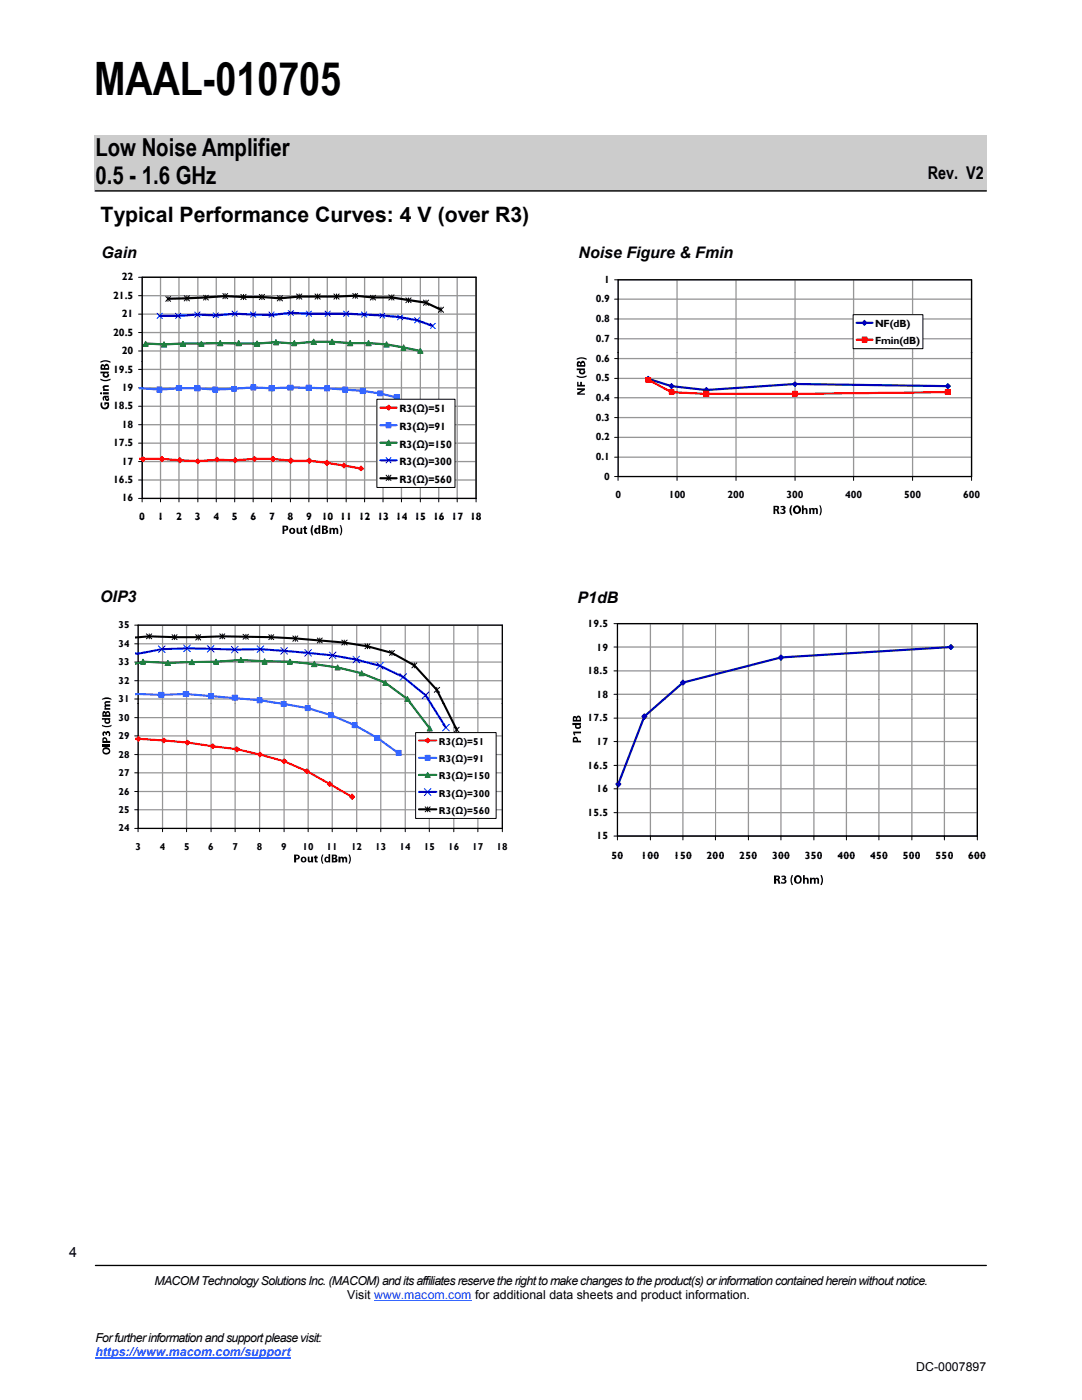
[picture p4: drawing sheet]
<svg xmlns="http://www.w3.org/2000/svg" width="216mm" height="279mm" viewBox="0 0 216 279" stroke-linecap="round" stroke-linejoin="round" font-family="sans-serif">
<path d="M18.8 26.9h178v11.3h-178z" fill-rule="evenodd" fill="#ccc"/>
<path d="M19 38.1h177.8" fill="none" stroke="#000" stroke-width=".26"/>
<g fill="#fff">
<path d="M6.9 247.1h9.6v6.3h-9.6z" fill-rule="evenodd"/>
<path d="M6.9 247.3h9.5v6.4h-9.5z" fill-rule="evenodd"/>
</g>
<path d="M19 252.6h177.8" fill="none" stroke="#000" stroke-width=".26"/>
<path d="M74.7 259.7h19.4" fill="none" stroke="#06f" stroke-width=".2"/>
<path d="M19 271.1h39" fill="none" stroke="#06f" stroke-width=".25"/>
<path d="M6.9 247.3h9.5v6.3h-9.5z" fill-rule="evenodd" fill="#fff"/>
<path d="M123.4 59.7h70.5M123.4 55.8h70.5v14.6M135.1 55.8v14.6M146.9 55.8v14.6M158.7 55.8v14.6M170.4 55.8v14.6M182.1 55.8v14.6M123.4 67.6h70.5M123.4 63.7h70.5" fill="none" stroke="#969696" stroke-width=".26"/>
<path d="M123.4 70.4v-14.6h70.5v14.6" fill="none" stroke="#000" stroke-width=".26"/>
<path d="M122.7 55.8h.7v14.6M122.7 59.7h.7M122.7 67.6h.7M122.7 63.7h.7" fill="none" stroke="#000" stroke-width=".2"/>
<path d="M170.3 62.8h13.9v6.8h-13.9z" fill-rule="evenodd" fill="#fff"/>
<path d="M170.3 62.8h13.9v6.8h-13.9z" fill="none" stroke="#000" stroke-width=".2"/>
<path d="M171 64.4h3.1" fill="none" stroke="#000080" stroke-width=".43"/>
<path d="M172.5 63.9l.5 .5-.5 .6-.4-.6z" fill-rule="evenodd" fill="#000080"/>
<path d="M172.5 63.9l.5 .5-.5 .6-.4-.6z" fill="none" stroke="#000080" stroke-width=".2"/>
<path d="M171 67.8h3.1" fill="none" stroke="#f00" stroke-width=".43"/>
<path d="M172.1 67.3h.9v1h-.9z" fill-rule="evenodd" fill="#f00"/>
<path d="M172.1 67.3h.9v1h-.9z" fill="none" stroke="#f00" stroke-width=".2"/>
<path d="M123.4 79.4h70.5M123.4 75.5h70.5M123.4 71.6h70.5M135.1 70.3v24.8M146.9 70.3v24.8M158.7 70.3v24.8M170.4 70.3v24.8M182.1 70.3v24.8M193.9 70.3v24.8M123.4 91.3h70.5M123.4 87.3h70.5M123.4 83.3h70.5" fill="none" stroke="#969696" stroke-width=".26"/>
<path d="M123.4 70.3v24.8h70.5v-24.8" fill="none" stroke="#000" stroke-width=".26"/>
<g fill="none" stroke="#000" stroke-width=".2">
<path d="M122.7 79.4h.7M122.7 75.5h.7M122.7 71.6h.7M123.4 70.3v25.6M122.7 95.1h71.2v.8M122.7 91.3h.7M122.7 87.3h.7M122.7 83.3h.7M135.1 95.1v.8M146.9 95.1v.8M158.7 95.1v.8M170.4 95.1v.8"/>
<path d="M182.1 95.1v.8"/>
</g>
<path d="M129.4 75.6l4.6 1.5 7 .7 17.7-1.2 30.5 .5" fill="none" stroke="#000080" stroke-width=".43"/>
<path d="M129.4 75.8l4.6 2.5 7 .3h17.7l30.5-.3" fill="none" stroke="#f00" stroke-width=".43"/>
<path d="M129.4 75.1l.5 .5-.5 .4-.6-.4z" fill-rule="evenodd" fill="#000080"/>
<path d="M129.4 75.1l.5 .5-.5 .4-.6-.4z" fill="none" stroke="#000080" stroke-width=".2"/>
<path d="M134 76.6l.5 .5-.5 .5-.4-.5z" fill-rule="evenodd" fill="#000080"/>
<path d="M134 76.6l.5 .5-.5 .5-.4-.5z" fill="none" stroke="#000080" stroke-width=".2"/>
<path d="M141 77.3l.5 .5-.5 .6-.6-.6z" fill-rule="evenodd" fill="#000080"/>
<path d="M141 77.3l.5 .5-.5 .6-.6-.6z" fill="none" stroke="#000080" stroke-width=".2"/>
<path d="M158.2 76.6l.5-.4 .4 .4-.4 .6z" fill-rule="evenodd" fill="#000080"/>
<path d="M158.2 76.6l.5-.4 .4 .4-.4 .6z" fill="none" stroke="#000080" stroke-width=".2"/>
<path d="M189.2 76.6l.5 .5-.5 .5-.5-.5z" fill-rule="evenodd" fill="#000080"/>
<path d="M189.2 76.6l.5 .5-.5 .5-.5-.5z" fill="none" stroke="#000080" stroke-width=".2"/>
<path d="M128.8 75.4h1.1v.9h-1.1z" fill-rule="evenodd" fill="#f00"/>
<path d="M128.8 75.4h1.1v.9h-1.1z" fill="none" stroke="#f00" stroke-width=".2"/>
<path d="M133.6 77.8h.9v.9h-.9z" fill-rule="evenodd" fill="#f00"/>
<path d="M133.6 77.8h.9v.9h-.9z" fill="none" stroke="#f00" stroke-width=".2"/>
<path d="M140.4 78.1h1.1v1h-1.1z" fill-rule="evenodd" fill="#f00"/>
<path d="M140.4 78.1h1.1v1h-1.1z" fill="none" stroke="#f00" stroke-width=".2"/>
<path d="M158.2 78.1h.9v1h-.9z" fill-rule="evenodd" fill="#f00"/>
<path d="M158.2 78.1h.9v1h-.9z" fill="none" stroke="#f00" stroke-width=".2"/>
<path d="M188.7 77.8h1v.9h-1z" fill-rule="evenodd" fill="#f00"/>
<path d="M188.7 77.8h1v.9h-1z" fill="none" stroke="#f00" stroke-width=".2"/>
<g fill="#000">
<path d="M115.1 74.9a2.03 2.03 0 0 0 2 0v.3a1.92 1.92 0 0 1-2 0zM115.2 76.2h.2v.6h.4v-.6h.3v.6h.6v.4h-1.5zM115.2 77.5h1.5v.3l-1.1 .7h1.1v.3h-1.5v-.4l1.1-.6h-1.1zM115.1 71.6a2.04 2.04 0 0 1 2 0v.2a2.02 2.02 0 0 0-2 0zM155.7 101h.3a.52 .52 0 0 1 .8 .4l-.4 .3 .2 .1a.54 .54 0 0 1 0 .7 .54 .54 0 0 1-.7 0h-.2v-.3l.5 .1 .2-.2-.1-.3h-.3v-.2l.3-.1v-.2h-.5zM157.9 100.9h.3a1.99 1.99 0 0 0 0 2h-.3a1.5 1.5 0 0 1 0-2zM160 100.9h.4v.7l.3-.2 .4 .2 .1 1h-.4v-.7l-.2-.3-.2 .2v.8h-.4zM161.5 101.4h.3v.2l.4-.2 .2 .2 .2-.2h.4l.2 .4v.8h-.3v-.9l-.2-.1-.2 .1v.9h-.3v-.7l-.2-.3-.2 .2v.8h-.3zM163.5 100.9h.2a1.91 1.91 0 0 1 0 2h-.2a2.04 2.04 0 0 0 0-2z"/>
<path d="M115.1 73.5h1.6l-.1 .4a.56 .56 0 0 1-.4 .9 .56 .56 0 0 1-.5-.9h-.6zM115.9 74l.1 .4 .4-.1a.31 .31 0 0 0-.1-.4 .31 .31 0 0 0-.4 .1z"/>
<path d="M115.2 72.3l.3-.2 .4 .2a.47 .47 0 0 1 .5-.3 .47 .47 0 0 1 .4 .6l-.1 .6h-1.5zM115.5 72.5l-.1 .4h.4l-.1-.4zM116.2 72.5l-.2 .4 .6-.1-.2-.3z"/>
<path d="M154.4 101h.4a.48 .48 0 0 1 .7 .2 .48 .48 0 0 1-.3 .6l.4 .8h-.4l-.2-.6-.2-.1-.1 .7h-.3zM154.7 101.2v.4l.4-.1v-.2z"/>
<path d="M158.2 101.8a.85 .85 0 0 1 1.7 0 .85 .85 0 0 1-1.7 0zM158.9 101.3a.52 .52 0 0 0-.2 .6 .52 .52 0 0 0 .4 .4 .56 .56 0 0 0 .3-.6 .56 .56 0 0 0-.3-.5z"/>
</g>
<path d="M27.6 124.8h72.7v15.6h-72.7z" fill="#fff"/>
<g fill="none" stroke="#969696" stroke-width=".25">
<path d="M27.6 139.5h72.7M27.6 135.9h72.7M27.6 132.2h72.7M27.6 128.5h72.7M27.6 124.8h72.7M32.4 124.8v15.7M37.2 124.8v15.7M42.1 124.8v15.7M46.9 124.8v15.7M51.8 124.8v15.7M56.7 124.8v15.7M61.5 124.8v15.7"/>
<path d="M66.3 124.8v15.7M71.2 124.8v15.7M76 124.8v15.7M80.9 124.8v15.7M85.7 124.8v15.7M90.6 124.8v15.7M95.4 124.8v15.7M100.3 124.8v15.7"/>
</g>
<path d="M27.6 140.5v-15.7h72.7v15.7" fill="none" stroke="#000" stroke-width=".25"/>
<path d="M26.9 124.8h.7v15.7M26.9 139.5h.7M26.9 135.9h.7M26.9 132.2h.7M26.9 128.5h.7" fill="none" stroke="#000" stroke-width=".2"/>
<path d="M26.9 138.6l5.3 .1 4.9-.2 14.7 1.3 4.6 .7" fill="none" stroke="#3365ff" stroke-width=".41"/>
<path d="M26.9 132.5l1.6-.4 5 .2 9.6-.2 5-.4 4.7 .3a74 74 0 0 1 19.4 2.4l4.7 1.9 4.4 3.2 .7 1" fill="none" stroke="#008000" stroke-width=".41"/>
<path d="M26.9 130.4l.7 .1 4.7-.9 5-.2 9.5 .3 5.2-.1 14.4 1.2 4.7 .9 4.7 1.2 4.7 2.2 4.4 3.7 1.1 1.7" fill="none" stroke="#00f" stroke-width=".41"/>
<path d="M26.9 127.3l2.9-.3 9.8 .2a198.1 198.1 0 0 1 29.1 1.1l4.6 .7 4.9 1.3 4.5 2.5 4.5 4.9 1.4 2.8" fill="none" stroke="#000" stroke-width=".41"/>
<path d="M31.7 138.2h1v1h-1z" fill-rule="evenodd" fill="#3365ff"/>
<path d="M31.7 138.2h1v1h-1z" fill="none" stroke="#3365ff" stroke-width=".2"/>
<path d="M36.6 138h1.1v1h-1.1z" fill-rule="evenodd" fill="#3365ff"/>
<path d="M36.6 138h1.1v1h-1.1z" fill="none" stroke="#3365ff" stroke-width=".2"/>
<path d="M41.6 138.4h1v1h-1z" fill-rule="evenodd" fill="#3365ff"/>
<path d="M41.6 138.4h1v1h-1z" fill="none" stroke="#3365ff" stroke-width=".2"/>
<path d="M46.3 138.8h1.1v1h-1.1z" fill-rule="evenodd" fill="#3365ff"/>
<path d="M46.3 138.8h1.1v1h-1.1z" fill="none" stroke="#3365ff" stroke-width=".2"/>
<path d="M51.3 139.3h1v1h-1z" fill-rule="evenodd" fill="#3365ff"/>
<path d="M51.3 139.3h1v1h-1z" fill="none" stroke="#3365ff" stroke-width=".2"/>
<path d="M56.1 140h1v.5h-1z" fill-rule="evenodd" fill="#3365ff"/>
<path d="M56.1 140.5v-.5h1v.5" fill="none" stroke="#3365ff" stroke-width=".2"/>
<path d="M28.5 131.6l.5 1h-1z" fill="#008000"/>
<path d="M28.5 131.6l.5 1h-1z" fill="none" stroke="#008000" stroke-width=".2"/>
<path d="M33.5 131.8l.5 1h-1.1z" fill="#008000"/>
<path d="M33.5 131.8l.5 1h-1.1z" fill="none" stroke="#008000" stroke-width=".2"/>
<path d="M38.3 131.7l.5 .9h-1.1z" fill="#008000"/>
<path d="M38.3 131.7l.5 .9h-1.1z" fill="none" stroke="#008000" stroke-width=".2"/>
<path d="M43.1 131.6l.5 1h-1z" fill="#008000"/>
<path d="M43.1 131.6l.5 1h-1z" fill="none" stroke="#008000" stroke-width=".2"/>
<path d="M48.1 131.2l.5 1h-1z" fill="#008000"/>
<path d="M48.1 131.2l.5 1h-1z" fill="none" stroke="#008000" stroke-width=".2"/>
<path d="M52.8 131.5l.5 1.1h-1z" fill="#008000"/>
<path d="M52.8 131.5l.5 1.1h-1z" fill="none" stroke="#008000" stroke-width=".2"/>
<path d="M57.9 131.6l.5 1h-1z" fill="#008000"/>
<path d="M57.9 131.6l.5 1h-1z" fill="none" stroke="#008000" stroke-width=".2"/>
<path d="M62.7 132l.5 1.1h-1z" fill="#008000"/>
<path d="M62.7 132l.5 1.1h-1z" fill="none" stroke="#008000" stroke-width=".2"/>
<path d="M67.4 132.7l.5 1h-1z" fill="#008000"/>
<path d="M67.4 132.7l.5 1h-1z" fill="none" stroke="#008000" stroke-width=".2"/>
<path d="M72.2 133.9l.5 1h-1z" fill="#008000"/>
<path d="M72.2 133.9l.5 1h-1z" fill="none" stroke="#008000" stroke-width=".2"/>
<path d="M76.9 135.8l.5 1h-1z" fill="#008000"/>
<path d="M76.9 135.8l.5 1h-1z" fill="none" stroke="#008000" stroke-width=".2"/>
<path d="M81.3 139l.6 1h-1.1z" fill="#008000"/>
<path d="M81.3 139l.6 1h-1.1z" fill="none" stroke="#008000" stroke-width=".2"/>
<g fill="none" stroke="#00f" stroke-width=".2">
<path d="M31.6 128.9l.7 .7M32.3 129.6l.6 .6M32.3 129.6l-.7 .6M32.9 128.9l-.6 .7M36.7 128.8l.6 .6M37.3 129.4l.7 .7M37.3 129.4l-.6 .7M38 128.8l-.7 .6M41.4 128.8l.6 .7M42 129.5l.7 .7M42 129.5l-.6 .7M42.7 128.8l-.7 .7"/>
<path d="M46.2 129l1.3 1.3M47.5 129l-1.3 1.3M51.3 128.9l1.3 1.3M52.6 128.9l-1.3 1.3M56 129.2l.7 .7M56.7 129.9l.7 .7M56.7 129.9l-.7 .7M57.4 129.2l-.7 .7M60.8 129.7l1.4 1.3M62.2 129.7l-1.4 1.3M65.7 130.2l.7 .6M66.4 130.8l.6 .7"/>
<path d="M66.4 130.8l-.7 .7M67 130.2l-.6 .6M70.4 131l.7 .7M71.1 131.7l.7 .6M71.1 131.7l-.7 .6M71.8 131l-.7 .7M75.2 132.2l1.3 1.4M76.5 132.2l-1.3 1.4M79.8 134.5l.7 .6M80.5 135.1l.6 .7M80.5 135.1l-.7 .7M81.1 134.5l-.6 .6"/>
<path d="M84.3 138.1l1.3 1.3M85.6 138.1l-1.3 1.3"/>
</g>
<g fill="none" stroke="#000" stroke-width=".2">
<path d="M29.2 126.5l.6 .5M29.8 127l.5 .5M29.8 127l-.6 .5M29.8 126.5v1M30.3 126.5l-.5 .5M34.3 126.7l1 1M34.8 126.7v1M35.3 126.7l-1 1M39.1 126.7l.5 .5M39.6 127.2l.5 .6M39.6 127.2l-.5 .6M39.6 126.7v1.1"/>
<path d="M40.1 126.7l-.5 .5M43.9 126.5l1 1M44.4 126.5v1M44.9 126.5l-1 1M48.5 126.6l.6 .5M49.1 127.1l.5 .5M49.1 127.1l-.6 .5M49.1 126.6v1M49.6 126.6l-.5 .5M53.6 126.7l1 1M54.1 126.7v1M54.6 126.7l-1 1"/>
<path d="M58.4 126.9l.5 .5M58.9 127.4l.5 .6M58.9 127.4l-.5 .6M58.9 126.9v1.1M59.4 126.9l-.5 .5M63.3 127.3l.5 .5M63.8 127.8l.5 .5M63.8 127.8l-.5 .5M63.8 127.3v1M64.3 127.3l-.5 .5M68.2 127.8l.5 .5M68.7 128.3l.6 .5"/>
<path d="M68.7 128.3l-.5 .5M68.7 127.8v1M69.3 127.8l-.6 .5M72.8 128.5l.5 .5M73.3 129l.5 .5M73.3 129l-.5 .5M73.3 128.5v1M73.8 128.5l-.5 .5M77.7 129.8l.5 .5M78.2 130.3l.5 .5M78.2 130.3l-.5 .5M78.2 129.8v1"/>
<path d="M78.7 129.8l-.5 .5M82.2 132.3l.5 .5M82.7 132.8l.5 .5M82.7 132.8l-.5 .5M82.7 132.3v1M83.2 132.3l-.5 .5M86.7 137.2l.5 .5M87.2 137.7l.6 .5M87.2 137.7l-.5 .5M87.2 137.2v1M87.8 137.2l-.6 .5M26.9 158h.7"/>
<path d="M26.9 154.3h.7M26.9 150.6h.7M26.9 146.9h.7M26.9 143.2h.7M27.6 140.4v25.6M26.9 165.4h73.4v.6M26.9 161.6h.7M32.4 165.4v.6M37.2 165.4v.6M42.1 165.4v.6M46.9 165.4v.6M51.8 165.4v.6"/>
<path d="M56.7 165.4v.6M61.5 165.4v.6M66.3 165.4v.6M71.2 165.4v.6M76 165.4v.6M80.9 165.4v.6M85.7 165.4v.6M90.6 165.4v.6M95.4 165.4v.6"/>
</g>
<g fill="none" stroke="#969696" stroke-width=".25">
<path d="M27.6 158h72.7M27.6 154.3h72.7M27.6 150.6h72.7M27.6 146.9h72.7M27.6 143.2h72.7M32.4 140.4v25M37.2 140.4v25M42.1 140.4v25M46.9 140.4v25M51.8 140.4v25M56.7 140.4v25M61.5 140.4v25"/>
<path d="M66.3 140.4v25M71.2 140.4v25M76 140.4v25M80.9 140.4v25M85.7 140.4v25M90.6 140.4v25M95.4 140.4v25M100.3 140.4v25M27.6 161.6h72.7"/>
</g>
<path d="M27.6 140.4v25h72.7v-25" fill="none" stroke="#000" stroke-width=".25"/>
<path d="M26.9 147.5a128.8 128.8 0 0 1 15.6 1.5l4.8 .5 4.6 1.1 4.8 1.3 4.6 2 9 5.2" fill="none" stroke="#f00" stroke-width=".41"/>
<path d="M55.8 140.4a45.4 45.4 0 0 1 23.8 10" fill="none" stroke="#3365ff" stroke-width=".41"/>
<path d="M81.9 140.4l3.9 5" fill="none" stroke="#008000" stroke-width=".41"/>
<path d="M85.9 140.4l3.1 4.8" fill="none" stroke="#00f" stroke-width=".41"/>
<path d="M88.5 140.4l2.6 5.2" fill="none" stroke="#000" stroke-width=".41"/>
<path d="M27.6 147l.5 .5-.5 .5-.5-.5z" fill-rule="evenodd" fill="#f00"/>
<path d="M27.6 147l.5 .5-.5 .5-.5-.5z" fill="none" stroke="#f00" stroke-width=".2"/>
<path d="M32.7 147.3l.5 .5-.5 .5-.5-.5z" fill-rule="evenodd" fill="#f00"/>
<path d="M32.7 147.3l.5 .5-.5 .5-.5-.5z" fill="none" stroke="#f00" stroke-width=".2"/>
<path d="M36.9 148.2l.5-.5 .5 .5-.5 .5z" fill-rule="evenodd" fill="#f00"/>
<path d="M36.9 148.2l.5-.5 .5 .5-.5 .5z" fill="none" stroke="#f00" stroke-width=".2"/>
<path d="M42 149l.5-.5 .5 .5-.5 .5z" fill-rule="evenodd" fill="#f00"/>
<path d="M42 149l.5-.5 .5 .5-.5 .5z" fill="none" stroke="#f00" stroke-width=".2"/>
<path d="M47.3 149l.5 .5-.5 .6-.5-.6z" fill-rule="evenodd" fill="#f00"/>
<path d="M47.3 149l.5 .5-.5 .6-.5-.6z" fill="none" stroke="#f00" stroke-width=".2"/>
<path d="M51.9 150.1l.5 .5-.5 .5-.5-.5z" fill-rule="evenodd" fill="#f00"/>
<path d="M51.9 150.1l.5 .5-.5 .5-.5-.5z" fill="none" stroke="#f00" stroke-width=".2"/>
<path d="M56.7 151.4l.6 .5-.6 .5-.5-.5z" fill-rule="evenodd" fill="#f00"/>
<path d="M56.7 151.4l.6 .5-.6 .5-.5-.5z" fill="none" stroke="#f00" stroke-width=".2"/>
<path d="M60.8 153.9l.5-.5 .4 .5-.4 .5z" fill-rule="evenodd" fill="#f00"/>
<path d="M60.8 153.9l.5-.5 .4 .5-.4 .5z" fill="none" stroke="#f00" stroke-width=".2"/>
<path d="M65.8 156l.5 .5-.5 .5-.5-.5z" fill-rule="evenodd" fill="#f00"/>
<path d="M65.8 156l.5 .5-.5 .5-.5-.5z" fill="none" stroke="#f00" stroke-width=".2"/>
<path d="M70.3 158.5l.5 .6-.5 .5-.5-.5z" fill-rule="evenodd" fill="#f00"/>
<path d="M70.3 158.5l.5 .6-.5 .5-.5-.5z" fill="none" stroke="#f00" stroke-width=".2"/>
<path d="M56.1 140.4h1v.6h-1z" fill-rule="evenodd" fill="#3365ff"/>
<path d="M56.1 140.4v.6h1v-.6" fill="none" stroke="#3365ff" stroke-width=".2"/>
<path d="M60.9 140.8h1v1h-1z" fill-rule="evenodd" fill="#3365ff"/>
<path d="M60.9 140.8h1v1h-1z" fill="none" stroke="#3365ff" stroke-width=".2"/>
<path d="M65.6 142.2h1v1h-1z" fill-rule="evenodd" fill="#3365ff"/>
<path d="M65.6 142.2h1v1h-1z" fill="none" stroke="#3365ff" stroke-width=".2"/>
<path d="M70.3 144.2h1v1h-1z" fill-rule="evenodd" fill="#3365ff"/>
<path d="M70.3 144.2h1v1h-1z" fill="none" stroke="#3365ff" stroke-width=".2"/>
<path d="M74.8 146.8h.9v1h-.9z" fill-rule="evenodd" fill="#3365ff"/>
<path d="M74.8 146.8h.9v1h-.9z" fill="none" stroke="#3365ff" stroke-width=".2"/>
<path d="M79.1 149.8h1v1h-1z" fill-rule="evenodd" fill="#3365ff"/>
<path d="M79.1 149.8h1v1h-1z" fill="none" stroke="#3365ff" stroke-width=".2"/>
<path d="M85.8 144.9l.5 1h-1z" fill="#008000"/>
<path d="M85.8 144.9l.5 1h-1z" fill="none" stroke="#008000" stroke-width=".2"/>
<path d="M88.3 144.6l.7 .6M89 145.2l.7 .7M89 145.2l-.7 .7M89.7 144.6l-.7 .6" fill="none" stroke="#00f" stroke-width=".2"/>
<path d="M90.7 145.2l.9 .9M91.1 145.2v.9M91.6 145.2l-.9 .9" fill="none" stroke="#000" stroke-width=".2"/>
<g fill="#000">
<path d="M20.3 139.5a1.54 1.54 0 0 1 2 0v.2l-1-.2-1 .2zM20.3 144.7l1 .2 1-.2v.2a1.86 1.86 0 0 1-2 0zM20.4 148.5h1.6v.5h-1.6zM20.9 140.1l.4-.2h.7v.4h-.7l-.2 .1 .2 .2h.7v.4h-.8l-.1 .2 .2 .1h.7v.4h-1.2v-.4h.2a.41 .41 0 0 1 0-.6l-.2-.2zM20.6 146h.4l.2 .2v-.1a.42 .42 0 0 1 .5-.2 .42 .42 0 0 1 .3 .4l-.1 .7-.2-.1v-.5l-.2-.1-.1 .1-.1 .3h-.2l-.1-.3-.2-.1v.6h-.2l-.2-.4z"/>
<path d="M20.3 143.3h1.7v.4h-.2l.2 .3a.59 .59 0 0 1-.7 .5 .59 .59 0 0 1-.4-.7v-.1h-.6zM21.3 143.7l-.2 .1a.29 .29 0 0 0 .3 .4 .29 .29 0 0 0 .3-.4z"/>
<path d="M20.5 147.3a.56 .56 0 0 1 .7-.1 .56 .56 0 0 1 .2 .7h.6v.4h-1.6zM20.8 147.5l-.1 .4h.5l-.1-.4z"/>
<path d="M20.6 142l.3-.1 .2 .3a.52 .52 0 0 1 .7-.2 .52 .52 0 0 1 .2 .7v.4h-1.6v-.7zM20.7 142.4v.3h.3v-.3zM21.4 142.3l-.1 .4h.5l-.2-.4z"/>
<path d="M20.4 149.9a.8 .8 0 0 1 1.6 0 .8 .8 0 0 1-1.6 0zM20.7 149.7v.2a.51 .51 0 0 0 .6 .4 .51 .51 0 0 0 .4-.6 .78 .78 0 0 0-1 0z"/>
</g>
<path d="M82.9 146.2h16.1v17.2h-16.1z" fill-rule="evenodd" fill="#fff"/>
<path d="M82.9 146.2h16.1v17.2h-16.1z" fill="none" stroke="#000" stroke-width=".2"/>
<path d="M83.6 147.8h3.5" fill="none" stroke="#f00" stroke-width=".41"/>
<path d="M85.4 147.3l.4 .5-.4 .5-.5-.5z" fill-rule="evenodd" fill="#f00"/>
<path d="M85.4 147.3l.4 .5-.4 .5-.5-.5z" fill="none" stroke="#f00" stroke-width=".2"/>
<path d="M83.6 151.3h3.5" fill="none" stroke="#3365ff" stroke-width=".41"/>
<path d="M84.9 150.8h.9v1h-.9z" fill-rule="evenodd" fill="#3365ff"/>
<path d="M84.9 150.8h.9v1h-.9z" fill="none" stroke="#3365ff" stroke-width=".2"/>
<path d="M83.6 154.7h3.5" fill="none" stroke="#008000" stroke-width=".41"/>
<path d="M85.4 154.2l.4 1h-.9z" fill="#008000"/>
<path d="M85.4 154.2l.4 1h-.9z" fill="none" stroke="#008000" stroke-width=".2"/>
<path d="M83.6 158.1h3.5" fill="none" stroke="#00f" stroke-width=".41"/>
<path d="M84.7 157.4l.7 .7M85.4 158.1l.6 .7M85.4 158.1l-.7 .7M86 157.4l-.6 .7" fill="none" stroke="#00f" stroke-width=".2"/>
<path d="M83.6 161.5h3.5" fill="none" stroke="#000" stroke-width=".41"/>
<path d="M84.9 161l.5 .5M85.4 161.5l.4 .5M85.4 161.5l-.5 .5M85.4 161v1M85.8 161l-.4 .5" fill="none" stroke="#000" stroke-width=".2"/>
<g fill="#000">
<path d="M61.4 171h.3v.6l.2 .3 .2-.2v-.7h.4v1.1h-.3v-.1l-.6 .1-.2-.5zM62.7 171l.5-.3v.3h.2v.3h-.2v.5l.2 .1v.2h-.5zM64.3 170.6h.3l-.3 .9 .3 .9h-.3l-.2-.5v-.8zM67.5 171h.4v.2a.42 .42 0 0 1 .6 0l.4-.2 .3 .2 .1 .9h-.3v-.5l-.2-.3-.2 .1v.7h-.3v-.6l-.2-.2-.1 .1v.7h-.5zM69.5 170.6h.3l.2 .5v.8l-.2 .5h-.3l.3-.9z"/>
<path d="M58.7 170.6a.77 .77 0 0 1 1.1 .7l-.2 .2-.5 .1v.5h-.4zM59.1 170.8v.5l.4-.1v-.3z"/>
<path d="M60 171.6a.6 .6 0 0 1 1.2 0 .6 .6 0 0 1-1.2 0zM60.3 171.6a.3 .3 0 0 0 .6 0 .3 .3 0 0 0-.6 0z"/>
<path d="M65.6 170.5h.3v1.6h-.3v-.1a.45 .45 0 0 1-.8-.1 .6 .6 0 0 1 .4-.9l.4 .2zM65.2 171.3l-.1 .3 .1 .3a.3 .3 0 0 0 .4-.3 .3 .3 0 0 0-.4-.3z"/>
<path d="M66.2 170.6h.4a.43 .43 0 0 1 .6 .1 .43 .43 0 0 1-.2 .6 .43 .43 0 0 1 .4 .5 .43 .43 0 0 1-.6 .3h-.6zM66.6 170.8v.4l.3-.1v-.2zM66.6 171.5v.4l.3-.1v-.3z"/>
</g>
<path d="M28.4 55.3h66.6v16.8h-66.6z" fill="#fff"/>
<g fill="none" stroke="#969696" stroke-width=".26">
<path d="M28.4 59h66.6M28.4 55.3h66.6v16.8M32 55.3v16.8M35.7 55.3v16.8M39.5 55.3v16.8M43.2 55.3v16.8M46.8 55.3v16.8M50.5 55.3v16.8M54.2 55.3v16.8M58 55.3v16.8M61.6 55.3v16.8M65.3 55.3v16.8"/>
<path d="M69.1 55.3v16.8M72.8 55.3v16.8M76.4 55.3v16.8M80.1 55.3v16.8M83.9 55.3v16.8M87.6 55.3v16.8M91.2 55.3v16.8M28.4 70.1h66.6M28.4 66.4h66.6M28.4 62.7h66.6"/>
</g>
<path d="M28.4 72.1v-16.8h66.6v16.8" fill="none" stroke="#000" stroke-width=".26"/>
<path d="M27.7 55.3h.7v16.8M27.7 59h.7M27.7 70.1h.7M27.7 66.4h.7M27.7 62.7h.7" fill="none" stroke="#000" stroke-width=".2"/>
<path d="M29.1 68.6l3.6 .1 11.2-.2 7.4 .1 3.8-.3 3.7 .3 3.8-.4h3.7l3.6 .3a45.3 45.3 0 0 1 14 1.6" fill="none" stroke="#008000" stroke-width=".44"/>
<path d="M31.9 63.1h3.6l3.9-.3 3.7 .2 3.7-.4 7.4 .3 3.9-.5 3.5 .2a140.7 140.7 0 0 1 18.3 .7l3.4 .6 3 1.2" fill="none" stroke="#00f" stroke-width=".44"/>
<path d="M33.5 59.6l11.4-.5 7.4 .2 3.6 .2 3.8-.3h7.5l3.7-.2 3.5 .4h3.8l6.8 1 3 1.4" fill="none" stroke="#000" stroke-width=".44"/>
<path d="M29.1 68.1l.5 1h-1.1z" fill="#008000"/>
<path d="M29.1 68.1l.5 1h-1.1z" fill="none" stroke="#008000" stroke-width=".2"/>
<path d="M32.7 68.2l.6 1.1h-1.1z" fill="#008000"/>
<path d="M32.7 68.2l.6 1.1h-1.1z" fill="none" stroke="#008000" stroke-width=".2"/>
<path d="M36.5 68.1l.5 1h-1z" fill="#008000"/>
<path d="M36.5 68.1l.5 1h-1z" fill="none" stroke="#008000" stroke-width=".2"/>
<path d="M40.2 68.1l.5 1h-1z" fill="#008000"/>
<path d="M40.2 68.1l.5 1h-1z" fill="none" stroke="#008000" stroke-width=".2"/>
<path d="M43.9 68l.6 1h-1.1z" fill="#008000"/>
<path d="M43.9 68l.6 1h-1.1z" fill="none" stroke="#008000" stroke-width=".2"/>
<path d="M47.6 68l.6 1h-1.1z" fill="#008000"/>
<path d="M47.6 68l.6 1h-1.1z" fill="none" stroke="#008000" stroke-width=".2"/>
<path d="M51.3 68l.5 1.1h-1z" fill="#008000"/>
<path d="M51.3 68l.5 1.1h-1z" fill="none" stroke="#008000" stroke-width=".2"/>
<path d="M55.1 67.8l.5 1h-1z" fill="#008000"/>
<path d="M55.1 67.8l.5 1h-1z" fill="none" stroke="#008000" stroke-width=".2"/>
<path d="M58.8 68l.4 1h-1z" fill="#008000"/>
<path d="M58.8 68l.4 1h-1z" fill="none" stroke="#008000" stroke-width=".2"/>
<path d="M62.6 67.7l.5 1h-1z" fill="#008000"/>
<path d="M62.6 67.7l.5 1h-1z" fill="none" stroke="#008000" stroke-width=".2"/>
<path d="M66.3 67.7l.5 1h-1z" fill="#008000"/>
<path d="M66.3 67.7l.5 1h-1z" fill="none" stroke="#008000" stroke-width=".2"/>
<path d="M69.9 68l.5 1h-1.1z" fill="#008000"/>
<path d="M69.9 68l.5 1h-1.1z" fill="none" stroke="#008000" stroke-width=".2"/>
<path d="M73.6 68l.5 1h-1.1z" fill="#008000"/>
<path d="M73.6 68l.5 1h-1.1z" fill="none" stroke="#008000" stroke-width=".2"/>
<path d="M77.1 68.2l.6 1.1h-1.1z" fill="#008000"/>
<path d="M77.1 68.2l.6 1.1h-1.1z" fill="none" stroke="#008000" stroke-width=".2"/>
<path d="M80.6 68.8l.4 1.1h-1z" fill="#008000"/>
<path d="M80.6 68.8l.4 1.1h-1z" fill="none" stroke="#008000" stroke-width=".2"/>
<path d="M83.9 69.5l.5 1h-1z" fill="#008000"/>
<path d="M83.9 69.5l.5 1h-1z" fill="none" stroke="#008000" stroke-width=".2"/>
<g fill="none" stroke="#00f" stroke-width=".2">
<path d="M31.3 62.5l.6 .6M31.9 63.1l.5 .5M31.9 63.1l-.6 .5M32.4 62.5l-.5 .6M35 62.5l.5 .6M35.5 63.1l.6 .5M35.5 63.1l-.5 .5M36.1 62.5l-.6 .6M38.9 62.3l.5 .5M39.4 62.8l.5 .5M39.4 62.8l-.5 .5M39.9 62.3l-.5 .5"/>
<path d="M42.5 62.4l.6 .6M43.1 63l.5 .4M43.1 63l-.6 .4M43.6 62.4l-.5 .6M46.3 62.1l1.1 1M47.4 62.1l-1.1 1M50 62.3l1 1M51 62.3l-1 1M53.7 62.3l.5 .6M54.2 62.9l.5 .4M54.2 62.9l-.5 .4M54.7 62.3l-.5 .6"/>
<path d="M57.5 62l.6 .4M58.1 62.4l.5 .6M58.1 62.4l-.6 .6M58.6 62l-.5 .4M61.1 62.1l1.1 1M62.2 62.1l-1.1 1M64.9 62.1l1 1M65.9 62.1l-1 1M68.6 62.1l1 1M69.6 62.1l-1 1M72.2 62.3l1 1M73.2 62.3l-1 1"/>
<path d="M75.8 62.5l1 1M76.8 62.5l-1 1M79.3 62.9l.6 .4M79.9 63.3l.5 .5M79.9 63.3l-.6 .5M80.4 62.9l-.5 .4M82.8 63.4l.5 .5M83.3 63.9l.4 .6M83.3 63.9l-.5 .6M83.7 63.4l-.4 .5M85.9 64.5l.4 .6M86.3 65.1l.6 .5"/>
<path d="M86.3 65.1l-.4 .5M86.9 64.5l-.6 .6"/>
</g>
<g fill="none" stroke="#000" stroke-width=".2">
<path d="M33.1 59.2l.4 .4M33.5 59.6l.6 .6M33.5 59.6l-.4 .6M33.5 59.2v1M34.1 59.2l-.6 .4M36.8 59l1 1.1M37.3 59v1.1M37.8 59l-1 1.1M40.6 58.9l.5 .5M41.1 59.4l.5 .5M41.1 59.4l-.5 .5M41.1 58.9v1"/>
<path d="M41.6 58.9l-.5 .5M44.5 58.6l.4 .5M44.9 59.1l.5 .5M44.9 59.1l-.4 .5M44.9 58.6v1M45.4 58.6l-.5 .5M48.1 58.8l.5 .5M48.6 59.3l.5 .5M48.6 59.3l-.5 .5M48.6 58.8v1M49.1 58.8l-.5 .5M51.7 58.8l.6 .5"/>
<path d="M52.3 59.3l.5 .5M52.3 59.3l-.6 .5M52.3 58.8v1M52.8 58.8l-.5 .5M55.3 59l1.1 1.1M55.9 59v1.1M56.4 59l-1.1 1.1M59.2 58.7l1 1M59.7 58.7v1M60.2 58.7l-1 1M62.9 58.7l1 1M63.4 58.7v1"/>
<path d="M63.9 58.7l-1 1M66.6 58.7l1.1 1M67.2 58.7v1M67.7 58.7l-1.1 1M70.4 58.6l1 .9M70.9 58.6v.9M71.4 58.6l-1 .9M73.9 58.9l.5 .5M74.4 59.4l.6 .5M74.4 59.4l-.5 .5M74.4 58.9v1M75 58.9l-.6 .5"/>
<path d="M77.6 58.8l.6 .6M78.2 59.4l.4 .5M78.2 59.4l-.6 .5M78.2 58.8v1.1M78.6 58.8l-.4 .6M81 59.5l.5 .4M81.5 59.9l.5 .5M81.5 59.9l-.5 .5M81.5 59.5v.9M82 59.5l-.5 .4M84.5 59.9l.5 .5M85 59.9v1.1"/>
<path d="M85.6 59.9l-.6 .5M85 60.4l.6 .6M85 60.4l-.5 .6M87.5 61.3l.5 .5M88 61.8l.5 .6M88 61.8l-.5 .6M88 61.3v1.1M88.5 61.3l-.5 .5"/>
</g>
<path d="M28.4 72.1h66.6v27.4h-66.6z" fill="#fff"/>
<g fill="none" stroke="#969696" stroke-width=".26">
<path d="M28.4 77.4h66.6M28.4 73.7h66.6M32 72v27.5M35.7 72v27.5M39.5 72v27.5M43.2 72v27.5M46.8 72v27.5M50.5 72v27.5M54.2 72v27.5M58 72v27.5M61.6 72v27.5M65.3 72v27.5"/>
<path d="M69.1 72v27.5M72.8 72v27.5M76.4 72v27.5M80.1 72v27.5M83.9 72v27.5M87.6 72v27.5M91.2 72v27.5M95 72v27.5M28.4 95.8h66.6M28.4 92.1h66.6M28.4 88.5h66.6M28.4 84.8h66.6"/>
<path d="M28.4 81.1h66.6"/>
</g>
<path d="M28.4 72v27.5h66.6v-27.5" fill="none" stroke="#000" stroke-width=".26"/>
<g fill="none" stroke="#000" stroke-width=".2">
<path d="M27.7 77.4h.7M27.7 73.7h.7M28.4 72v28.2M27.7 99.5h67.3v.7M27.7 95.8h.7M27.7 92.1h.7M27.7 88.5h.7M27.7 84.8h.7M27.7 81.1h.7M32 99.5v.7M35.7 99.5v.7M39.5 99.5v.7"/>
<path d="M43.2 99.5v.7M46.8 99.5v.7M50.5 99.5v.7M54.2 99.5v.7M58 99.5v.7M61.6 99.5v.7M65.3 99.5v.7M69.1 99.5v.7M72.8 99.5v.7M76.4 99.5v.7M80.1 99.5v.7M83.9 99.5v.7"/>
<path d="M87.6 99.5v.7M91.2 99.5v.7"/>
</g>
<path d="M27.8 91.6h4.5l7.2 .4 3.8-.2 3.6 .1 3.9-.3h3.7l3.6 .4h3.6l10.4 1.5" fill="none" stroke="#f00" stroke-width=".44"/>
<path d="M27.8 77.5l4.1 .3 3.8-.3h3.7l3.6 .3 7.6-.5 3.6 .2a110.4 110.4 0 0 1 21.7 1.1l3.3 .7" fill="none" stroke="#3365ff" stroke-width=".44"/>
<path d="M28 91.6l.5-.4 .6 .4-.6 .5z" fill-rule="evenodd" fill="#f00"/>
<path d="M28 91.6l.5-.4 .6 .4-.6 .5z" fill="none" stroke="#f00" stroke-width=".2"/>
<path d="M32.3 91.1l.5 .5-.5 .5-.5-.5z" fill-rule="evenodd" fill="#f00"/>
<path d="M32.3 91.1l.5 .5-.5 .5-.5-.5z" fill="none" stroke="#f00" stroke-width=".2"/>
<path d="M35.9 91.3l.5 .6-.5 .5-.5-.5z" fill-rule="evenodd" fill="#f00"/>
<path d="M35.9 91.3l.5 .6-.5 .5-.5-.5z" fill="none" stroke="#f00" stroke-width=".2"/>
<path d="M39 92l.5-.4 .5 .4-.5 .6z" fill-rule="evenodd" fill="#f00"/>
<path d="M39 92l.5-.4 .5 .4-.5 .6z" fill="none" stroke="#f00" stroke-width=".2"/>
<path d="M43.3 91.3l.6 .5-.6 .4-.5-.4z" fill-rule="evenodd" fill="#f00"/>
<path d="M43.3 91.3l.6 .5-.6 .4-.5-.4z" fill="none" stroke="#f00" stroke-width=".2"/>
<path d="M46.9 91.3l.6 .6-.6 .5-.4-.5z" fill-rule="evenodd" fill="#f00"/>
<path d="M46.9 91.3l.6 .6-.6 .5-.4-.5z" fill="none" stroke="#f00" stroke-width=".2"/>
<path d="M50.8 91.1l.5 .5-.5 .5-.5-.5z" fill-rule="evenodd" fill="#f00"/>
<path d="M50.8 91.1l.5 .5-.5 .5-.5-.5z" fill="none" stroke="#f00" stroke-width=".2"/>
<path d="M54.5 91.1l.5 .5-.5 .5-.6-.5z" fill-rule="evenodd" fill="#f00"/>
<path d="M54.5 91.1l.5 .5-.5 .5-.6-.5z" fill="none" stroke="#f00" stroke-width=".2"/>
<path d="M58.1 91.4l.5 .6-.5 .5-.6-.5z" fill-rule="evenodd" fill="#f00"/>
<path d="M58.1 91.4l.5 .6-.5 .5-.6-.5z" fill="none" stroke="#f00" stroke-width=".2"/>
<path d="M61.7 91.4l.6 .6-.6 .5-.5-.5z" fill-rule="evenodd" fill="#f00"/>
<path d="M61.7 91.4l.6 .6-.6 .5-.5-.5z" fill="none" stroke="#f00" stroke-width=".2"/>
<path d="M65.2 91.9l.6 .5-.6 .5-.5-.5z" fill-rule="evenodd" fill="#f00"/>
<path d="M65.2 91.9l.6 .5-.6 .5-.5-.5z" fill="none" stroke="#f00" stroke-width=".2"/>
<path d="M68.6 92.4l.6 .5-.6 .5-.5-.5z" fill-rule="evenodd" fill="#f00"/>
<path d="M68.6 92.4l.6 .5-.6 .5-.5-.5z" fill="none" stroke="#f00" stroke-width=".2"/>
<path d="M71.5 93.5l.6-.5 .5 .5-.5 .5z" fill-rule="evenodd" fill="#f00"/>
<path d="M71.5 93.5l.6-.5 .5 .5-.5 .5z" fill="none" stroke="#f00" stroke-width=".2"/>
<path d="M31.3 77.2h1v1.1h-1z" fill-rule="evenodd" fill="#3365ff"/>
<path d="M31.3 77.2h1v1.1h-1z" fill="none" stroke="#3365ff" stroke-width=".2"/>
<path d="M35.2 77h1v.9h-1z" fill-rule="evenodd" fill="#3365ff"/>
<path d="M35.2 77h1v.9h-1z" fill="none" stroke="#3365ff" stroke-width=".2"/>
<path d="M38.9 77h1v1h-1z" fill-rule="evenodd" fill="#3365ff"/>
<path d="M38.9 77h1v1h-1z" fill="none" stroke="#3365ff" stroke-width=".2"/>
<path d="M42.5 77.2h.9v1.1h-.9z" fill-rule="evenodd" fill="#3365ff"/>
<path d="M42.5 77.2h.9v1.1h-.9z" fill="none" stroke="#3365ff" stroke-width=".2"/>
<path d="M46.2 77.2h1v.9h-1z" fill-rule="evenodd" fill="#3365ff"/>
<path d="M46.2 77.2h1v.9h-1z" fill="none" stroke="#3365ff" stroke-width=".2"/>
<path d="M50.1 76.8h.9v1.1h-.9z" fill-rule="evenodd" fill="#3365ff"/>
<path d="M50.1 76.8h.9v1.1h-.9z" fill="none" stroke="#3365ff" stroke-width=".2"/>
<path d="M53.7 77h1v1h-1z" fill-rule="evenodd" fill="#3365ff"/>
<path d="M53.7 77h1v1h-1z" fill="none" stroke="#3365ff" stroke-width=".2"/>
<path d="M57.4 76.9h1.1v1h-1.1z" fill-rule="evenodd" fill="#3365ff"/>
<path d="M57.4 76.9h1.1v1h-1.1z" fill="none" stroke="#3365ff" stroke-width=".2"/>
<path d="M61.1 76.9h1.1v1h-1.1z" fill-rule="evenodd" fill="#3365ff"/>
<path d="M61.1 76.9h1.1v1h-1.1z" fill="none" stroke="#3365ff" stroke-width=".2"/>
<path d="M64.8 77h1v1h-1z" fill-rule="evenodd" fill="#3365ff"/>
<path d="M64.8 77h1v1h-1z" fill="none" stroke="#3365ff" stroke-width=".2"/>
<path d="M68.4 77.2h1v1.1h-1z" fill-rule="evenodd" fill="#3365ff"/>
<path d="M68.4 77.2h1v1.1h-1z" fill="none" stroke="#3365ff" stroke-width=".2"/>
<path d="M71.9 77.5h1v1.1h-1z" fill-rule="evenodd" fill="#3365ff"/>
<path d="M71.9 77.5h1v1.1h-1z" fill="none" stroke="#3365ff" stroke-width=".2"/>
<path d="M75.4 78h1v1h-1z" fill-rule="evenodd" fill="#3365ff"/>
<path d="M75.4 78h1v1h-1z" fill="none" stroke="#3365ff" stroke-width=".2"/>
<path d="M78.6 78.8h1.1v1.1h-1.1z" fill-rule="evenodd" fill="#3365ff"/>
<path d="M78.6 78.8h1.1v1.1h-1.1z" fill="none" stroke="#3365ff" stroke-width=".2"/>
<g fill="#000">
<path d="M20 75.6a2.05 2.05 0 0 0 2.1 0v.2a1.95 1.95 0 0 1-2.1 0zM20.5 77.1l.5-.2h.7v.3h-.6l-.3 .2 .2 .3h.7v.3h-1.1v-.3h.1l-.2-.2zM20 72.2a2.05 2.05 0 0 1 2.1 0v.2a2.07 2.07 0 0 0-2.1 0zM20.1 80.3l.4 .1a.57 .57 0 0 0 .2 .9 .57 .57 0 0 0 .7-.6h-.3v.2h-.3v-.6h.9a.93 .93 0 0 1-.8 1.4 .93 .93 0 0 1-.8-1.4z"/>
<path d="M20 74.2h1.7v.2l-.2 .1 .2 .1a.57 .57 0 0 1-.6 .8 .57 .57 0 0 1-.4-.9h-.7zM20.9 74.6l.1 .4 .4-.1a.31 .31 0 0 0-.1-.4 .31 .31 0 0 0-.4 .1z"/>
<path d="M20.1 72.9l.2-.2a.37 .37 0 0 1 .5 .2 .48 .48 0 0 1 .6-.3 .48 .48 0 0 1 .4 .6l-.1 .6h-1.6zM20.4 73.1v.4h.3l-.1-.4zM21.1 73.1l-.1 .4 .5-.1-.1-.3z"/>
<path d="M20 78.3h.3v.4l-.3-.1zM20.6 78.3h1.1v.4h-1.1z"/>
<path d="M20.6 79.2l.1-.2h1l-.1 .3a.38 .38 0 0 1 .2 .5 .38 .38 0 0 1-.4 .2 .57 .57 0 0 1-.5-.7l-.2 .3 .1 .4h-.1l-.2-.5zM21.2 79.3l.1 .3h.2v-.2z"/>
</g>
<path d="M75.2 79.7h15.6v17.6h-15.6z" fill-rule="evenodd" fill="#fff"/>
<path d="M75.2 79.7h15.6v17.6h-15.6z" fill="none" stroke="#000" stroke-width=".2"/>
<path d="M75.9 81.4h3.3" fill="none" stroke="#f00" stroke-width=".44"/>
<path d="M77.6 80.8l.4 .6-.4 .5-.5-.5z" fill-rule="evenodd" fill="#f00"/>
<path d="M77.6 80.8l.4 .6-.4 .5-.5-.5z" fill="none" stroke="#f00" stroke-width=".2"/>
<path d="M75.9 84.9h3.3" fill="none" stroke="#3365ff" stroke-width=".44"/>
<path d="M77.1 84.3h.9v1.1h-.9z" fill-rule="evenodd" fill="#3365ff"/>
<path d="M77.1 84.3h.9v1.1h-.9z" fill="none" stroke="#3365ff" stroke-width=".2"/>
<path d="M75.9 88.4h3.3" fill="none" stroke="#008000" stroke-width=".44"/>
<path d="M77.6 87.8l.4 1.1h-.9z" fill="#008000"/>
<path d="M77.6 87.8l.4 1.1h-.9z" fill="none" stroke="#008000" stroke-width=".2"/>
<path d="M75.9 91.9h3.3" fill="none" stroke="#00f" stroke-width=".44"/>
<path d="M77.1 91.3l.5 .6M77.6 91.9l.4 .5M77.6 91.9l-.5 .5M78 91.3l-.4 .6" fill="none" stroke="#00f" stroke-width=".2"/>
<path d="M75.9 95.5h3.3" fill="none" stroke="#000" stroke-width=".44"/>
<path d="M77.1 94.8l.5 .7M77.6 95.5l.4 .4M77.6 95.5l-.5 .4M77.6 94.8v1.1M78 94.8l-.4 .7M122.5 124.5h.7v15.2M122.5 138.6h.7M122.5 133.9h.7M122.5 129.1h.7" fill="none" stroke="#000" stroke-width=".2"/>
<g fill="#000">
<path d="M59.2 105.4h.3l.1 .7 .1 .2 .3-.2v-.7h.3v1.2l-.4-.1a.47 .47 0 0 1-.7-.2zM60.7 105.1l.3-.1v.4h.3v.2h-.3v.5l.1 .2 .2-.1v.4h-.4l-.2-.2v-.8h-.2zM62.3 104.8h.2l-.2 1.1 .2 .9h-.2a1.91 1.91 0 0 1 0-2zM65.8 105.4h.2v.1l.5-.1 .2 .1 .2-.1h.4l.2 .5v.7h-.3l-.1-.9-.1-.1-.2 .2v.8h-.3v-.7l-.2-.3-.2 .2v.8h-.3zM67.8 104.8h.2a1.96 1.96 0 0 1 0 2h-.2a2.05 2.05 0 0 0 0-2z"/>
<path d="M56.4 104.9a.82 .82 0 0 1 1.1 .5 .63 .63 0 0 1-.8 .6v.6h-.3zM56.7 105.2v.5h.3l.1-.4z"/>
<path d="M57.7 106a.65 .65 0 0 1 1.3 0 .65 .65 0 0 1-1.3 0zM58 106a.31 .31 0 0 0 .6 0 .31 .31 0 0 0-.6 0z"/>
<path d="M62.9 105.5l.3-.1h.4v-.6h.3v1.8h-.2v-.2a.59 .59 0 0 1-.8 0 .59 .59 0 0 1-.2-.7zM63.2 105.7l-.1 .3 .1 .3a.3 .3 0 0 0 .4-.3 .3 .3 0 0 0-.4-.3z"/>
<path d="M64.3 104.9h.4a.45 .45 0 0 1 .6 .2 .45 .45 0 0 1-.2 .6 .49 .49 0 0 1 .3 .7 .49 .49 0 0 1-.7 .2h-.4zM64.6 105.2v.3h.4v-.3zM64.6 105.8v.5a.3 .3 0 0 0 .5-.2 .3 .3 0 0 0-.5-.3z"/>
</g>
<g fill="none" stroke="#969696" stroke-width=".26">
<path d="M123.2 138.6h71.9M123.2 133.9h71.9M123.2 129.1h71.9M123.2 124.5h71.9v15.2M129.8 124.5v15.2M136.3 124.5v15.2M142.8 124.5v15.2M149.4 124.5v15.2M155.9 124.5v15.2M162.4 124.5v15.2M168.9 124.5v15.2M175.4 124.5v15.2"/>
<path d="M182 124.5v15.2M188.5 124.5v15.2"/>
</g>
<path d="M123.2 139.7v-15.2h71.9v15.2" fill="none" stroke="#000" stroke-width=".26"/>
<path d="M189.8 129.1l-33.9 2.1-19.6 5-3.9 3.5" fill="none" stroke="#000080" stroke-width=".43"/>
<path d="M136.3 135.7l.5 .5-.5 .6-.5-.6z" fill-rule="evenodd" fill="#000080"/>
<path d="M136.3 135.7l.5 .5-.5 .6-.5-.6z" fill="none" stroke="#000080" stroke-width=".2"/>
<path d="M155.3 131.2l.6-.5 .5 .5-.5 .6z" fill-rule="evenodd" fill="#000080"/>
<path d="M155.3 131.2l.6-.5 .5 .5-.5 .6z" fill="none" stroke="#000080" stroke-width=".2"/>
<path d="M189.3 129.1l.5-.5 .5 .5-.5 .6z" fill-rule="evenodd" fill="#000080"/>
<path d="M189.3 129.1l.5-.5 .5 .5-.5 .6z" fill="none" stroke="#000080" stroke-width=".2"/>
<g fill="none" stroke="#969696" stroke-width=".26">
<path d="M129.8 139.6v27.3M136.3 139.6v27.3M142.8 139.6v27.3M149.4 139.6v27.3M155.9 139.6v27.3M162.4 139.6v27.3M168.9 139.6v27.3M175.4 139.6v27.3M182 139.6v27.3M188.5 139.6v27.3M195.1 139.6v27.3M123.2 157.4h71.9"/>
<path d="M123.2 152.8h71.9M123.2 148h71.9M123.2 143.3h71.9M123.2 162.2h71.9"/>
</g>
<path d="M123.2 139.6v27.3h71.9v-27.3" fill="none" stroke="#000" stroke-width=".26"/>
<g fill="none" stroke="#000" stroke-width=".2">
<path d="M123.2 139.6v28.1M122.5 157.4h.7M122.5 152.8h.7M122.5 148h.7M122.5 143.3h.7M122.5 166.9h72.6v.8M122.5 162.2h.7M129.8 166.9v.8M136.3 166.9v.8M142.8 166.9v.8M149.4 166.9v.8M155.9 166.9v.8"/>
<path d="M162.4 166.9v.8M168.9 166.9v.8M175.4 166.9v.8M182 166.9v.8M188.5 166.9v.8"/>
</g>
<path d="M132.5 139.6l-3.9 3.4-5.2 13.5" fill="none" stroke="#000080" stroke-width=".43"/>
<path d="M122.9 156.5l.5-.5 .5 .5-.5 .6z" fill-rule="evenodd" fill="#000080"/>
<path d="M122.9 156.5l.5-.5 .5 .5-.5 .6z" fill="none" stroke="#000080" stroke-width=".2"/>
<path d="M128.6 142.5l.5 .5-.5 .6-.5-.6z" fill-rule="evenodd" fill="#000080"/>
<path d="M128.6 142.5l.5 .5-.5 .6-.5-.6z" fill="none" stroke="#000080" stroke-width=".2"/>
<g fill="#000">
<path d="M114.4 146h1.6v.4h-1.3l.1 .3-.2 .1zM155.9 174.8a.52 .52 0 0 1 .7 0 .52 .52 0 0 1 .2 .6l-.2 .1a.49 .49 0 0 1 .3 .7 .49 .49 0 0 1-.8 .2l-.2-.1v-.3a.39 .39 0 0 0 .4 .1 .39 .39 0 0 0 .3-.2l-.1-.3h-.4v-.2l.4-.1v-.2l-.2-.1-.3 .2zM158 174.7h.3a2.03 2.03 0 0 0 0 2h-.2a1.89 1.89 0 0 1-.1-2zM160.3 174.7h.3v.7l.4-.2 .3 .2 .1 1h-.4v-.8l-.2-.2-.2 .2v.8h-.3zM161.7 175.2h.3v.2l.3-.2 .4 .2 .2-.2h.4l.1 .2 .1 1h-.4v-.7l-.1-.3-.2 .2v.8h-.4v-.7l-.1-.3-.3 .3v.7h-.3zM163.7 174.7h.3a1.87 1.87 0 0 1 0 2h-.3a2.05 2.05 0 0 0 0-2z"/>
<path d="M114.3 144.3h1.7v.3h-.2l.1 .2a.45 .45 0 0 1-.2 .6 .56 .56 0 0 1-.7 0 .56 .56 0 0 1-.2-.7h-.5zM115.1 144.8a.3 .3 0 0 0 .3 .4 .3 .3 0 0 0 .2-.4z"/>
<path d="M114.4 147.2a.58 .58 0 0 1 .7-.1 .58 .58 0 0 1 .3 .7h.6v.4h-1.7zM114.7 147.4l-.1 .4h.5l-.1-.4z"/>
<path d="M114.5 142.9h.3l.3 .3v-.2a.62 .62 0 0 1 .8 .1 .62 .62 0 0 1 .1 .7v.2h-1.7v-.8zM114.6 143.3v.4h.3v-.4zM115.3 143.2l-.1 .5h.5l-.1-.5z"/>
<path d="M154.5 174.8a.95 .95 0 0 1 1.2 .4l-.3 .4 .4 .8h-.5a.51 .51 0 0 0-.4-.7v.7h-.4zM154.9 175v.4l.4-.1v-.2z"/>
<path d="M158.4 175.6a.85 .85 0 0 1 1.7 0 .85 .85 0 0 1-1.7 0zM159 175.1l-.1 .2a.62 .62 0 0 0 .3 .8 .58 .58 0 0 0 .5-.5 .58 .58 0 0 0-.5-.6z"/>
</g>
<text font-size="9.2" x="18.8" y="19">MAAL-010705</text>
<g font-size="5">
<text x="19" y="31.1">Low Noise Amplifier</text>
<text x="19" y="36.8">0.5 - 1.6 GHz</text>
</g>
<text font-size="4.2" x="20.1" y="44.4">Typical Performance Curves: 4 V (over R3)</text>
<text font-size="3.5" x="185.2" y="35.7">Rev. V2</text>
<g font-size="3.2">
<text x="20.3" y="51.4">Gain</text>
<text x="115.5" y="51.5">Noise Figure &amp; Fmin</text>
<text x="20" y="120.2">OIP3</text>
<text x="115.3" y="120.3">P1dB</text>
</g>
<text font-size="2.8" x="13.8" y="250.9">4</text>
<g font-size="2.5">
<text x="30.8" y="256.5">MACOM Technology Solutions Inc. (MACOM) and its affiliates reserve the right to make changes to the product(s) or information contained herein without notice.</text>
<text x="69.3" y="259.3">Visit www.macom.com for additional data sheets and product information.</text>
<text x="19" y="267.8">For further information and support please visit:</text>
<text x="182.9" y="273.6">DC-0007897</text>
</g>
<text font-size="2.5" fill="#06f" x="19" y="270.7">https://www.macom.com/support</text>
<g font-size="2.1">
<text x="22.6" y="59.7">21.5</text>
<text x="24.3" y="56">22</text>
<text x="120.6" y="56.4">1</text>
<text x="24.3" y="63.3">21</text>
<text x="118.9" y="64.3">0.8</text>
<text x="118.9" y="60.4">0.9</text>
<text x="174.7" y="65.3">NF(dB)</text>
<text x="22.6" y="67">20.5</text>
<text x="24.3" y="70.7">20</text>
<text x="118.9" y="68.2">0.7</text>
<text x="174.7" y="68.7">Fmin(dB)</text>
<text x="22.6" y="74.4">19.5</text>
<text x="118.9" y="76.1">0.5</text>
<text x="118.9" y="72.2">0.6</text>
<text x="22.6" y="81.7">18.5</text>
<text x="24.3" y="78">19</text>
<text x="79.7" y="82.3">R3(Ω)=5</text>
<text x="87.9" y="82.3">1</text>
<text x="118.9" y="84">0.3</text>
<text x="118.9" y="80">0.4</text>
<text x="22.6" y="89.1">17.5</text>
<text x="24.3" y="85.4">18</text>
<text x="79.7" y="85.8">R3(Ω)=9</text>
<text x="79.7" y="89.3">R3(Ω)=1</text>
<text x="87.9" y="85.8">1</text>
<text x="87.9" y="89.3">50</text>
<text x="118.9" y="87.9">0.2</text>
<text x="24.3" y="92.7">17</text>
<text x="79.7" y="92.8">R3(Ω)=3</text>
<text x="87.9" y="92.8">00</text>
<text x="118.9" y="91.9">0.1</text>
<text x="120.6" y="95.8">0</text>
<text x="22.6" y="96.4">16.5</text>
<text x="24.3" y="100.1">16</text>
<text x="79.7" y="96.4">R3(Ω)=5</text>
<text x="87.9" y="96.4">60</text>
<text x="122.8" y="99.4">0</text>
<text x="133.5" y="99.4">100</text>
<text x="145.2" y="99.4">200</text>
<text x="157" y="99.4">300</text>
<text x="168.7" y="99.4">400</text>
<text x="180.5" y="99.4">500</text>
<text x="192.2" y="99.4">600</text>
<text x="27.8" y="103.8">0</text>
<text x="31.5" y="103.8">1</text>
<text x="35.2" y="103.8">2</text>
<text x="38.9" y="103.8">3</text>
<text x="42.6" y="103.8">4</text>
<text x="46.3" y="103.8">5</text>
<text x="50" y="103.8">6</text>
<text x="53.7" y="103.8">7</text>
<text x="57.4" y="103.8">8</text>
<text x="61.1" y="103.8">9</text>
<text x="64.2" y="103.8">10</text>
<text x="67.9" y="103.8">11</text>
<text x="71.6" y="103.8">12</text>
<text x="75.3" y="103.8">13</text>
<text x="79" y="103.8">14</text>
<text x="82.7" y="103.8">15</text>
<text x="86.4" y="103.8">16</text>
<text x="90.1" y="103.8">17</text>
<text x="93.8" y="103.8">18</text>
<text x="117.2" y="125.1">19.5</text>
<text x="119.1" y="129.9">19</text>
<text x="117.2" y="134.6">18.5</text>
<text x="117.2" y="144">17.5</text>
<text x="119.1" y="139.3">18</text>
<text x="119.1" y="148.7">17</text>
<text x="117.2" y="153.4">16.5</text>
<text x="119.1" y="158.1">16</text>
<text x="117.2" y="162.8">15.5</text>
<text x="119.1" y="167.6">15</text>
<text x="122.1" y="171.5">50</text>
<text x="128" y="171.5">100</text>
<text x="134.5" y="171.5">150</text>
<text x="141" y="171.5">200</text>
<text x="147.6" y="171.5">250</text>
<text x="154.1" y="171.5">300</text>
<text x="160.6" y="171.5">350</text>
<text x="167.1" y="171.5">400</text>
<text x="173.7" y="171.5">450</text>
<text x="180.2" y="171.5">500</text>
<text x="186.7" y="171.5">550</text>
<text x="193.2" y="171.5">600</text>
</g>
<g font-size="2">
<text x="23.6" y="125.4">35</text>
<text x="23.6" y="129.1">34</text>
<text x="23.6" y="136.5">32</text>
<text x="23.6" y="132.8">33</text>
<text x="23.6" y="140.2">31</text>
<text x="23.6" y="143.8">30</text>
<text x="23.6" y="147.5">29</text>
<text x="87.6" y="148.7">R3(</text>
<text x="90.9" y="148.7">Ω)=5</text>
<text x="95.6" y="148.7">1</text>
<text x="23.6" y="154.9">27</text>
<text x="23.6" y="151.2">28</text>
<text x="87.6" y="152.2">R3(</text>
<text x="87.6" y="155.6">R3(</text>
<text x="90.9" y="152.2">Ω)=9</text>
<text x="90.9" y="155.6">Ω)=1</text>
<text x="95.6" y="152.2">1</text>
<text x="95.6" y="155.6">50</text>
<text x="23.6" y="158.6">26</text>
<text x="87.6" y="159">R3(</text>
<text x="90.9" y="159">Ω)=3</text>
<text x="95.6" y="159">00</text>
<text x="23.6" y="166">24</text>
<text x="23.6" y="162.3">25</text>
<text x="87.6" y="162.5">R3(</text>
<text x="90.9" y="162.5">Ω)=5</text>
<text x="95.6" y="162.5">60</text>
<text x="27" y="169.6">3</text>
<text x="31.9" y="169.6">4</text>
<text x="36.7" y="169.6">5</text>
<text x="41.6" y="169.6">6</text>
<text x="46.4" y="169.6">7</text>
<text x="51.3" y="169.6">8</text>
<text x="56.1" y="169.6">9</text>
<text x="60.4" y="169.6">10</text>
<text x="65.2" y="169.6">11</text>
<text x="70.1" y="169.6">12</text>
<text x="74.9" y="169.6">13</text>
<text x="79.7" y="169.6">14</text>
<text x="84.6" y="169.6">15</text>
<text x="89.4" y="169.6">16</text>
<text x="94.3" y="169.6">17</text>
<text x="99.1" y="169.6">18</text>
</g>
</svg>
